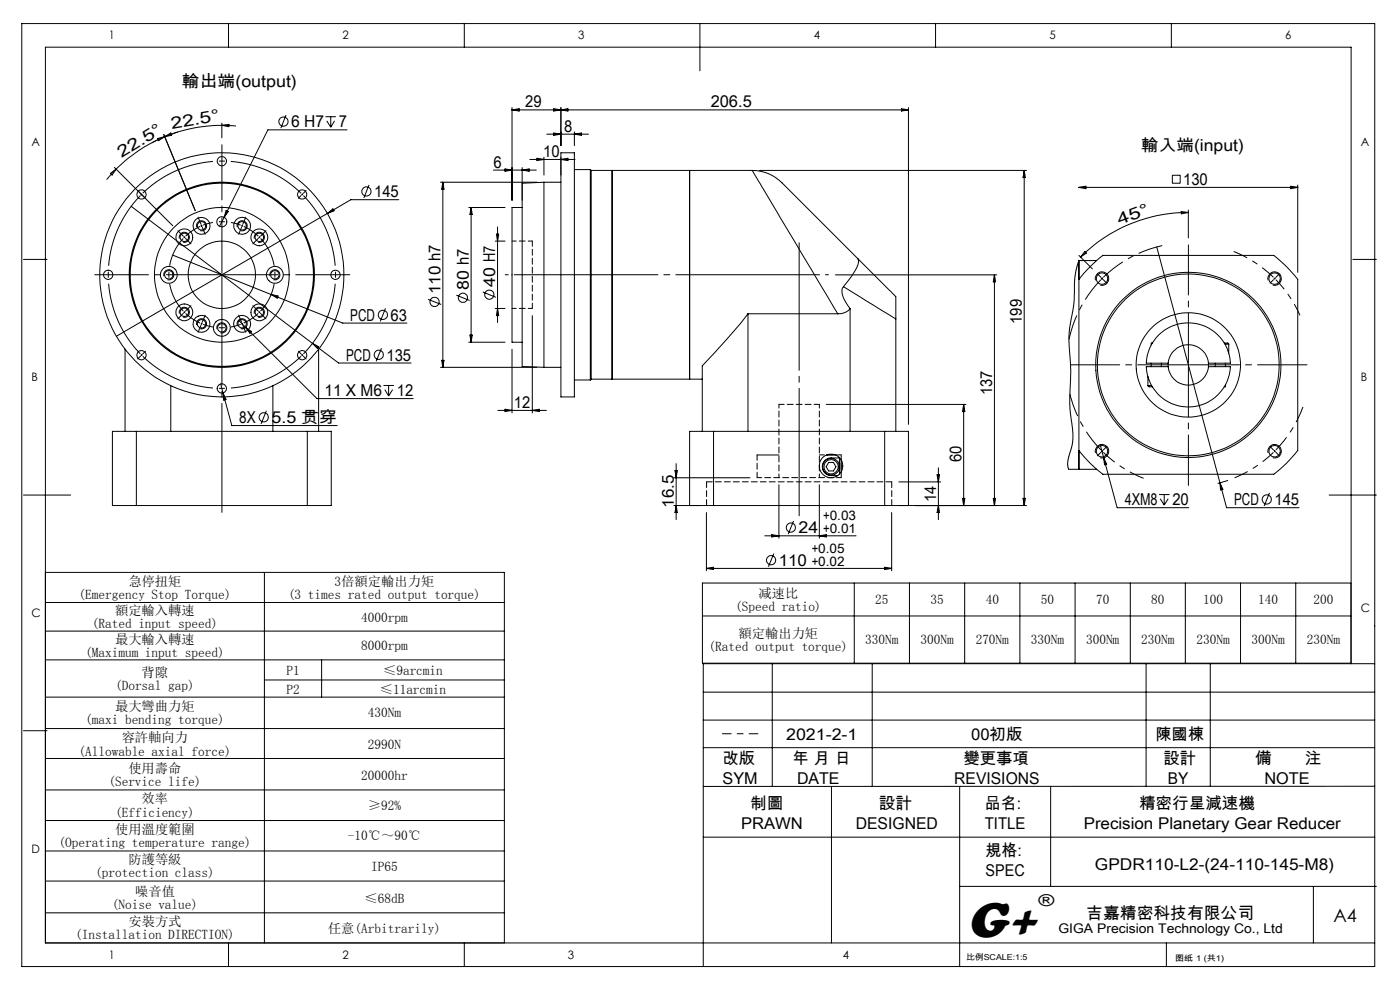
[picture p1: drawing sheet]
<svg xmlns="http://www.w3.org/2000/svg" width="297mm" height="210mm" viewBox="0 0 297 210" stroke-linecap="round" stroke-linejoin="round" font-family="sans-serif">
<g fill="none" stroke="#000" stroke-width=".21">
<path d="M4.6 5h287v200h-287zM48.5 5v5M98.5 5v5M148.5 5v10M198.5 5v5M248.5 5v5M23.4 36.8l1.2-.9-.8 1.2zM24.3 35.5l12.4 12.4M24.6 35.9l-2 2.2M33.4 29.4l1.5-.4-1.2 .8zM34.7 28.5l6.7 16.2M34.9 29l-2.7 1.3"/>
<path d="M34.9 29a32.1 32.1 0 0 0-10.3 6.9M34.9 29l1.3-.8 .2 .5zM37.7 28l-2.8 1M47.1 26.6a31.9 31.9 0 0 0-12.2 2.4M47.1 26.6l3 .1M47.1 26.1v3.1M47.1 26.6l1.5-.2-.1 .5zM60.7 24.4l-1.1 2.8M69 24.8h2.3M69.3 25.6l.9 1.4M70.2 24.8v2.2M71 25.6l-.8 1.4"/>
<path d="M73.6 27.5h-16.8l-9.2 18.6M78.3 39.2l-1.1 2.8M93.5 38.7h20.4M93.9 38.7v39.2M93.9 38.7l.3 1.4h-.5zM104.7 36.1h9.1M107.1 35.8l1.5 .3-1.5 .2zM108.6 22.8v19.7M108.6 23.3h84.1M108.6 23.3l1.5-.2v.5zM110.8 35.6v6.9M110.8 36.1l1.5-.3v.5z"/>
<path d="M112.4 33.8h9.6M113.9 33.6l1.5 .2-1.5 .3zM115.4 33.3v3.8M115.4 38.7v39.2M115.4 38.7l-4.6 .2v38.8l4.6 .2M115.4 38.7h3.6M116 28.5h8.8M117.5 23.1l1.5 .2-1.5 .3zM117.5 28.2l1.5 .3-1.5 .2zM119 22.8v8.1M119 33.3v3.8M119 33.8l1.5-.2v.5z"/>
<path d="M119 23.3l1.5-.2v.5zM119 32.4h2.8v51.8h-2.8zM121.8 28v2.9M121.8 28.5l1.5-.3v.5zM121.8 36h3.4M125.2 36v44.6M125.2 36l.2 .2M125.4 36.2v44.2M125.4 36.2h34.2M129.9 36.2v44.2M146.3 36.2v44.2zM159.6 36.2l18.1 30.4"/>
<path d="M159.6 36.2a10.7 10.7 0 0 1 7.7 4l14.7 14.6M161.1 36.2h56.7M191.2 23.1l1.5 .2-1.5 .3zM192.7 22.8v67.2M217.3 36.2v71M217.3 36.2l.2 1.5h-.5zM228.9 39.7h46.4M228.9 39.7l1.5-.2v.5zM248.7 37.2h1.7v1.7h-1.7zM273.8 39.5l1.5 .2-1.5 .3zM275.3 39.3v18.5M5 55h5"/>
<path d="M27.8 43.8l38.5 29M29.9 41.1l.1 .1M30 41.2l-.1 .2M30 41.2l.1 .2M30.1 41.1l-.1 .1M34.8 58.6a1.08 1.08 0 0 1 .9-1.4 1.08 1.08 0 0 1 1.2 1.2 1.08 1.08 0 0 1-1.4 .9M36.6 54.1l36.1 14.4h13.6M38.1 50.6a1.07 1.07 0 0 1 .9-1.3 1.07 1.07 0 0 1 1.2 1.1 1.07 1.07 0 0 1-1.4 1M41.7 48.2a1.05 1.05 0 0 1 1-1.3 1.05 1.05 0 0 1 1.1 1.1 1.05 1.05 0 0 1-1.3 .9M42.7 47.7l.1 .4M42.9 47.8l-.3 .2M47.6 46.1l-1 1.9"/>
<path d="M48 44.6l.4 .3-.8 1.2zM50.3 48.2a1.05 1.05 0 0 1 1-1.3 1.05 1.05 0 0 1 1.1 1.1 1.05 1.05 0 0 1-1.3 .9M54 50.6a1.07 1.07 0 0 1 .9-1.3 1.07 1.07 0 0 1 1.2 1.1 1.07 1.07 0 0 1-1.3 1M57.3 58.6a1.07 1.07 0 0 1 .9-1.4 1.07 1.07 0 0 1 1.2 1.2 1.07 1.07 0 0 1-1.4 .9M69.4 45.3l-44.7 26M69.4 45.3l1.2-1 .3 .4zM84.6 42.4h-10.2l-5 2.9M99.4 44h7.7M99.9 44v28.6M99.9 44l.3 1.5h-.5zM105.1 51.1h2M105.3 49.7h.5l-.2 1.4z"/>
<path d="M105.6 48.1v20.3M110.8 44h-2.2v28.6h2.2M177.2 58.3h34.3M182 54.8a1.88 1.88 0 0 1-.3 2.1l-1.1 1.8-1.7 2.1M182 54.8l7.6 7.7a1.09 1.09 0 0 1 .4 1.4v3.8M211 58.3v48.9M211 58.3l.2 1.5h-.5zM228.9 54.2l2.8 2.8M228.9 55.3v4M228.9 59.3a28.8 28.8 0 0 1 5.1-5.1h36.2a28.8 28.8 0 0 1 5.1 5.1v36.3a27.2 27.2 0 0 1-5.1 5h-36.2a27.2 27.2 0 0 1-5.1-5M228.9 55.3h3.8M228.9 59.3v36.3"/>
<path d="M228.9 55.3l-.6 1.9-.3 1.5-.2 5.7-.9 4.9-.1 1.9 .4 7-.3 7.8 .6 5 .1 2.3-.2 1.2-.8 2.8-.1 1.3 .2 .9h6M230.2 53.3l.3 .4-1.3 .8zM232.4 59.5a1.44 1.44 0 0 1 1.3-1.8 1.44 1.44 0 0 1 1.5 1.6 1.44 1.44 0 0 1-1.8 1.2M233.6 59l.2 .1M233.8 59.1l-.2 .1M233.8 59.1l.1 .1M233.9 59l-.1 .1M245.4 52.4l13.4 50M250.6 44.9l1.5 .2-1.5 .3zM252.1 45.1a32.2 32.2 0 0 0-22.9 9.4M252.1 44.5v6M269 59.5a1.44 1.44 0 0 1 1.3-1.8 1.44 1.44 0 0 1 1.5 1.6 1.44 1.44 0 0 1-1.8 1.2"/>
<path d="M287 55h5M26.5 74.1v17.4M38.1 66.5a1.07 1.07 0 0 1 .9-1.3 1.07 1.07 0 0 1 1.2 1.2 1.07 1.07 0 0 1-1.4 .9M41.7 69a1.06 1.06 0 0 1 1-1.3 1.06 1.06 0 0 1 1.1 1.1 1.06 1.06 0 0 1-1.3 .9M46 69.8a1.06 1.06 0 0 1 1-1.3 1.06 1.06 0 0 1 1.1 1.2 1.06 1.06 0 0 1-1.3 .9M50.3 69a1.06 1.06 0 0 1 1-1.3 1.06 1.06 0 0 1 1.1 1.1 1.06 1.06 0 0 1-1.3 .9M50.6 67.9l1.5 1.6M52.1 69.5l15.1 15.1h20.5M52.1 69.5l1.3 .8-.4 .4zM54 66.5a1.07 1.07 0 0 1 .9-1.3 1.07 1.07 0 0 1 1.2 1.2 1.07 1.07 0 0 1-1.3 .9M57.5 62.5l1.5 .3-.2 .4zM66.3 72.8l5.5 4.2h15.4"/>
<path d="M66.3 72.8l1.3 .7-.3 .4zM67.6 74.1v17.4M80.9 73.9l-1.1 2.8M81.8 65.4l-1.1 2.8M90.8 63.5l2.8 1.1M93.5 77.9h20.4M93.7 76.4h.5l-.3 1.5zM96.8 62.6l2.8 1.1M99.4 72.6h7.7M99.7 71.1h.5l-.3 1.5zM102.4 61.9l2.8 1.2M105.1 65.4h2"/>
<path d="M105.6 65.4l.2 1.5h-.5zM108.6 74.1v13.5M112.9 66.9v20.7M115.4 77.9h3.6M158.7 66.6l-4.6 5.5-5.1 5.5v13.9M158.7 66.6h19M158.7 66.6v24.9M178.9 60.8a2.3 2.3 0 0 0 .2 2.7l1.2 2M178.9 60.8l11.1 6.9M180.3 65.5a3.2 3.2 0 0 1-2.6 1.1M180.3 65.5v26M190 67.7v23.8"/>
<path d="M243.5 79.9v1.9M244.2 77v.8M244.5 72.8h-.3v.4M246.4 77v.8M247.8 77.8a4.3 4.3 0 0 0 4.3 3.9 4.3 4.3 0 0 0 4.3-3.9M247.8 77.8h-4.6a8.9 8.9 0 0 0 8.9 8.5 8.9 8.9 0 0 0 8.9-8.5h-4.6M247.8 77h-4.6a8.9 8.9 0 0 1 8.9-8.5 8.9 8.9 0 0 1 8.9 8.5h-4.6M247.8 77a4.3 4.3 0 0 1 4.3-3.9 4.3 4.3 0 0 1 4.3 3.9M247.8 77v.8M256.4 77v.8M257.8 77v.8M259.7 72.8h.8l.2 .2"/>
<path d="M259.9 73h.8M260 77v.8M260.7 73v1.9M28.9 91.5h-5.1v15.7h5.1M28.9 91.5h36.3M28.9 91.5v15.7M36.2 81.8v9.7M46.8 81.4l.5 2M47.3 83.4l1.9 6.9h22.3M47.3 83.4l.6 1.3-.5 .2zM56.5 87.1l-1.1 2.8M57.9 81.8v9.7"/>
<path d="M65.2 91.5h5.1v15.7h-5.1M65.2 91.5v15.7M81.4 81.8h2.2M81.6 82.6l.8 1.4M82.4 81.8v2.2M83.3 82.6l-.9 1.4M105.6 87.1h10.3M107.1 86.8l1.5 .3-1.5 .2zM112.9 87.1l1.5-.3v.5zM121.8 80.6h3.4M125.4 80.4h23.6M125.4 80.4l-.2 .2"/>
<path d="M143.2 99.8h.5l-.3 1.5zM143.4 98.3v11.9M151.4 91.5h-5.1v15.7h5.1M151.4 91.5v15.7M151.4 91.5h36.3M160.6 96.5h4.6M175.3 85.8h29.6M175.4 96.5h1.8M175.6 96.4v.1M175.8 98.1h1l.5 .9-.5 .9h-1l-.5-.9zM178.4 97.5v2.6M187.7 91.5h5v15.7h-5"/>
<path d="M187.7 91.5v15.7M199.1 99.2v11M204.4 85.8v21.4M204.4 85.8l.3 1.5h-.5zM228.9 95.6v3.9zM232.4 96.1a1.44 1.44 0 0 1 1.3-1.8 1.44 1.44 0 0 1 1.5 1.6 1.44 1.44 0 0 1-1.8 1.2M233.4 94.3l.7 2.8M234.1 97.1l2.9 10.6h15.2M234.1 97.1l.7 1.4-.5 .1zM243.5 81.8l.2 .2h.8M243.5 81.8h.8M260 81.7v.3h-.3"/>
<path d="M269 96.1a1.44 1.44 0 0 1 1.3-1.8 1.44 1.44 0 0 1 1.5 1.6 1.44 1.44 0 0 1-1.8 1.2M5 105h10M28.9 107.2h36.3M142.9 107.2h5.5M142.9 101.3h16.2M143.4 107.2l.3 1.5h-.5zM149.9 108.7v12.4M151.4 107.2h36.3M162.2 113.7h19.4M163.7 113.4l1.5 .3-1.5 .2zM164.1 117.4l-1.1 2.8M165.2 102.8v11.4"/>
<path d="M168.3 110.5l-1.1 2.8M173.8 102.8v11.4M173.8 113.7l1.5-.3v.5zM178.1 100.6v-3.5h-.5a4.6 4.6 0 0 0-2.5 .5 1.93 1.93 0 0 0-.4 2.3 1.93 1.93 0 0 0 2.2 1h.8M189.2 108.7v12.4M190.7 107.2h27.1M190.7 102.2h8.9M198.8 100.7h.5l-.2 1.5zM199.1 107.2l.2 1.5h-.5zM204.2 105.7h.5l-.3 1.5zM210.7 105.7h.5l-.2 1.5zM217 105.7h.5l-.2 1.5z"/>
<path d="M245.9 104.9h2.2M246.1 105.8l.9 1.3M247 104.9v2.2M247.8 105.8l-.8 1.3M258.8 102.4l1.4 5.3h15.4M258.8 102.4l.6 1.4-.5 .1zM260.5 101.9l-2.2 .6M269.3 104.6l-1.1 2.7M282 105h10M9.6 121.4h97.4v78.6M9.6 127.8h97.4M9.6 133.9h97.4"/>
<path d="M9.6 140h97.4M56.1 121.4v78.6M68.2 140v7.9M149 123.7h137.6v17h-137.6zM149 130.7h137.6M149.9 120.6h39.3M149.9 120.6l1.5-.3v.5zM181.2 123.7v17M187.7 120.3l1.5 .3-1.5 .2zM192.9 123.7v17M204.6 123.7v17M216.4 123.7v17"/>
<path d="M228.1 123.7v17M239.8 123.7v17M251.5 123.7v17M263.2 123.7v17M274.9 123.7v17M5 155h5M9.6 147.9h97.4M9.6 154.5h97.4M56.1 144.2h50.9M149.2 152.7h142.4M149.2 146.8h142.4M149.2 158.6h142.4"/>
<path d="M163.8 140.8v26M185 140.8v26M243.1 140.8v26M256.8 140.8v26M286.6 140.8v-130.8h-277v190h282M291.6 140.8h-142.4v64.2M9.6 160.9h97.4M9.6 167.6h97.4M9.6 174.1h97.4M149.2 177.6h142.4M176.4 166.8v33.2M203.6 166.8v38.2"/>
<path d="M222.9 166.8v21.2M291.6 166.8h-142.4M9.6 180.5h97.4M9.6 186.9h97.4M9.6 193.6h97.4M203.6 188h88.4M278.6 188v12M48.5 200v5M98.5 200v5M247.4 200v5"/>
<circle cx="47.1" cy="34.2" r=".98"/>
<circle cx="60.1" cy="25.8" r=".98"/>
<circle cx="23" cy="58.3" r=".99"/>
<circle cx="30" cy="41.3" r=".97"/>
<circle cx="35.8" cy="58.3" r=".89"/>
<circle cx="35.8" cy="58.3" r="1.79"/>
<circle cx="39.1" cy="50.3" r="1.79"/>
<circle cx="39.1" cy="50.3" r=".89"/>
<circle cx="42.7" cy="47.9" r=".89"/>
<circle cx="42.8" cy="47.9" r="1.78"/>
<circle cx="47" cy="47.1" r="1.08"/>
<circle cx="47" cy="58.3" r="19.5"/>
<circle cx="47.1" cy="58.3" r="14.3"/>
<circle cx="47.1" cy="58.3" r="7.2"/>
<circle cx="47.1" cy="58.3" r="25.9"/>
<circle cx="47.1" cy="58.3" r="19.6"/>
<circle cx="51.4" cy="47.9" r=".89"/>
<circle cx="51.4" cy="47.9" r="1.78"/>
<circle cx="55" cy="50.4" r="1.78"/>
<circle cx="55" cy="50.3" r=".89"/>
<circle cx="58.3" cy="58.3" r=".89"/>
<circle cx="58.3" cy="58.3" r="1.78"/>
<circle cx="64.1" cy="41.2" r=".99"/>
<circle cx="71.2" cy="58.3" r="1"/>
<circle cx="77.7" cy="40.6" r=".98"/>
<circle cx="233.8" cy="59.1" r="1.21"/>
<circle cx="270.4" cy="59.1" r="1.21"/>
<circle cx="30" cy="75.3" r=".99"/>
<circle cx="39.1" cy="66.3" r=".87"/>
<circle cx="39.1" cy="66.2" r="1.77"/>
<circle cx="42.8" cy="68.7" r=".89"/>
<circle cx="42.8" cy="68.7" r="1.77"/>
<circle cx="47.1" cy="69.5" r=".89"/>
<circle cx="47.1" cy="69.5" r="1.78"/>
<circle cx="51.4" cy="68.7" r="1.79"/>
<circle cx="51.4" cy="68.7" r=".89"/>
<circle cx="55" cy="66.3" r=".87"/>
<circle cx="55" cy="66.2" r="1.79"/>
<circle cx="64.1" cy="75.3" r=".99"/>
<circle cx="80.3" cy="75.3" r=".97"/>
<circle cx="81.2" cy="66.8" r=".98"/>
<circle cx="92.2" cy="64" r=".98"/>
<circle cx="98.2" cy="63.2" r=".98"/>
<circle cx="103.8" cy="62.5" r=".98"/>
<circle cx="252.1" cy="77.4" r="19.6"/>
<circle cx="252.1" cy="77.4" r="11.1"/>
<circle cx="252.1" cy="77.4" r="19.3"/>
<circle cx="47.1" cy="82.4" r=".98"/>
<circle cx="56" cy="88.5" r=".98"/>
<circle cx="176.3" cy="98.8" r="2.5"/>
<circle cx="176.3" cy="99" r="1.79"/>
<circle cx="176.3" cy="99" r="1.52"/>
<circle cx="233.8" cy="95.7" r="1.21"/>
<circle cx="270.4" cy="95.7" r="1.21"/>
<circle cx="163.6" cy="118.8" r=".98"/>
<circle cx="167.8" cy="111.9" r=".97"/>
<circle cx="268.7" cy="105.9" r=".97"/>
</g>
<g fill="none" stroke="#000" stroke-width=".21" stroke-dasharray="30.5 1.3 1.3 1.3" stroke-linecap="butt">
<path d="M39.1 50.3l-.1 .1M39.1 50.3l.1-.1M42.4 48l-1.6 .9-1.4 1.2M51.4 47.9l-.2-.1M51.4 47.9l.1 .1M54.8 50.1l-1.5-1.2-1.6-.9M55 50.3l-.1-.1M55 50.3l.2 .1M64.1 41.2l-.1-.1M64.1 41.2l.1 .2M270.4 59.1l-.1-.1M270.4 59.1l.1 .1"/>
<path d="M30 75.3l.2 .1M30 75.3l-.1-.1M39.1 66.2l.1 .2M39.1 66.2l-.1-.1M39.4 66.5l1.4 1.1 1.6 .9M42.8 68.7h.1M42.8 68.7l-.2-.1M51.4 68.7l.1-.1M51.4 68.7h-.2M51.7 68.5l1.6-.9 1.5-1.1M55 66.2l.2-.1M55 66.2l-.1 .2"/>
<path d="M64.1 75.3l.1-.1M64.1 75.3l-.1 .1M233.8 95.7l.1 .1M233.8 95.7l-.1-.1M270.4 95.7l.1-.1M270.4 95.7l-.1 .1"/>
</g>
<path d="M38.9 50.6a11.2 11.2 0 0 0 0 15.4M55.3 66a11.2 11.2 0 0 0 0-15.4" fill="none" stroke="#000" stroke-width=".21" stroke-dasharray="30.5 1.3 1.3 1.3" stroke-dashoffset="23.9" stroke-linecap="butt"/>
<path d="M51 47.8a11.2 11.2 0 0 0-7.9 0M43.1 68.8a11.2 11.2 0 0 0 8 0" fill="none" stroke="#000" stroke-width=".21" stroke-dasharray="30.5 1.3 1.3 1.3" stroke-dashoffset="28.3" stroke-linecap="butt"/>
<path d="M29.8 41.5a24.1 24.1 0 0 0 0 33.6M63.9 41a24.1 24.1 0 0 0-33.6 0M30.3 75.6a24.1 24.1 0 0 0 33.6 0M64.4 75.1a24.1 24.1 0 0 0 0-33.6" fill="none" stroke="#000" stroke-width=".21" stroke-dasharray="30.5 1.3 1.3 1.3" stroke-dashoffset="13.8" stroke-linecap="butt"/>
<path d="M234.1 58.8a25.9 25.9 0 0 1 12.5-6.7" fill="none" stroke="#000" stroke-width=".21" stroke-dasharray="30.5 1.3 1.3 1.3" stroke-dashoffset="25.2" stroke-linecap="butt"/>
<path d="M270.2 58.8a25.9 25.9 0 0 0-8.5-5.5M234.1 95.9a25.9 25.9 0 0 0 8.5 5.6" fill="none" stroke="#000" stroke-width=".21" stroke-dasharray="30.5 1.3 1.3 1.3" stroke-dashoffset="27.3" stroke-linecap="butt"/>
<path d="M270.7 59.3a25.9 25.9 0 0 1 5.1 7.6" fill="none" stroke="#000" stroke-width=".21" stroke-dasharray="30.5 1.3 1.3 1.3" stroke-dashoffset="27.8" stroke-linecap="butt"/>
<path d="M270.7 95.4a25.9 25.9 0 0 0 5.7-9.1" fill="none" stroke="#000" stroke-width=".21" stroke-dasharray="30.5 1.3 1.3 1.3" stroke-dashoffset="27" stroke-linecap="butt"/>
<path d="M270.2 95.9a25.9 25.9 0 0 1-8.3 5.4" fill="none" stroke="#000" stroke-width=".21" stroke-dasharray="30.5 1.3 1.3 1.3" stroke-dashoffset="27.4" stroke-linecap="butt"/>
<path d="M233.6 59.3a25.8 25.8 0 0 0-6.8 12.7" fill="none" stroke="#000" stroke-width=".21" stroke-dasharray="30.5 1.3 1.3 1.3" stroke-dashoffset="25.1" stroke-linecap="butt"/>
<path d="M227 83.6a25.8 25.8 0 0 0 6.6 11.8" fill="none" stroke="#000" stroke-width=".21" stroke-dasharray="30.5 1.3 1.3 1.3" stroke-dashoffset="25.5" stroke-linecap="butt"/>
<path d="M169.5 109.4v-57.9" fill="none" stroke="#000" stroke-width=".21" stroke-dasharray="30.5 1.3 1.3 1.3" stroke-dashoffset="3.4"/>
<path d="M175.7 58.3h-68.5" fill="none" stroke="#000" stroke-width=".21" stroke-dasharray="30.5 1.3 1.3 1.3" stroke-dashoffset="-1.9"/>
<path d="M153.3 155.6h7.5" fill="none" stroke="#000" stroke-width=".21" stroke-dasharray="30.5 1.3 1.3 1.3" stroke-dashoffset="28.6"/>
<path d="M112.9 51.1v14.3M165.2 85.8h8.6M178.5 96.5h-4.7" fill="none" stroke="#000" stroke-width=".21" stroke-dasharray="1.3 .6" stroke-dashoffset=".2"/>
<path d="M178.5 96.5v4.8M160.6 101.3v-4.8" fill="none" stroke="#000" stroke-width=".21" stroke-dasharray="1.3 .6" stroke-dashoffset=".1"/>
<path d="M160.6 101.3h17.9" fill="none" stroke="#000" stroke-width=".21" stroke-dasharray="1.3 .6" stroke-dashoffset=".3"/>
<path d="M165.2 85.8v15.5M173.8 101.3v-15.5" fill="none" stroke="#000" stroke-width=".21" stroke-dasharray="1.3 .6" stroke-dashoffset=".5"/>
<path d="M149.9 102.2v5M149.9 102.2h39.3M189.2 107.2v-5" fill="none" stroke="#000" stroke-width=".21" stroke-dasharray="1.3 .6"/>
<path d="M112.9 51.1h-4.3M108.6 65.4h4.3" fill="none" stroke="#000" stroke-width=".21" stroke-dasharray="1.3 .6" stroke-dashoffset=".4"/>
<g fill="none" stroke="#000" stroke-width=".21" stroke-dasharray="30.5 1.3 1.3 1.3">
<path d="M29.8 41l-.6-.6M30.3 41.5l.6 .6M38.9 50.1l-1.2-1.2M39.1 50.3l-.1-.1M39.1 50.3l.1 .1M39.4 50.6l1.1 1.1M42.6 47.6l-.6-1.5M42.9 48.2l.6 1.5M47.1 58.3v-.2M47.1 58.3h-.2M47.1 58.3v.2M47.1 58.3h.2"/>
<path d="M51.2 48.2l-.6 1.5M51.4 47.9l.1-.2M51.4 47.9l-.1 .1M51.5 47.6l.6-1.5M54.8 50.6l-1.2 1.1M55 50.3l.2-.1M55 50.3l-.1 .1M55.3 50.1l1.1-1.2M63.9 41.5l-.6 .6M64.1 41.2l.1-.1M64.1 41.2l-.1 .2M64.4 41l.5-.6"/>
<path d="M233.5 58.8l-.7-.7M234.1 59.3l.7 .8M270.2 59.3l-.8 .8M270.4 59.1l.1-.1M270.4 59.1l-.1 .1M270.7 58.8l.7-.7M29.8 75.6l-.6 .5M30 75.3l-.1 .1M30 75.3l.2-.1M30.3 75.1l.6-.6M38.9 66.5l-1.2 1.1M39.1 66.2l-.1 .2"/>
<path d="M39.1 66.2l.1-.1M39.4 66l1.1-1.2M42.6 69l-.6 1.5M42.8 68.7l-.1 .1M42.8 68.7v-.2M42.9 68.3l.6-1.4M51.2 68.3l-.6-1.4M51.4 68.7l.1 .1M51.4 68.7l-.1-.2M51.5 69l.6 1.5M54.8 66l-1.2-1.2M55 66.2l.2 .2"/>
<path d="M55 66.2l-.1-.1M55.3 66.5l1.1 1.1M63.9 75.1l-.6-.6M64.1 75.3l.1 .1M64.1 75.3l-.1-.1M64.4 75.6l.5 .5M252.1 77.4v-.2M252.1 77.4h-.2M252.1 77.4v.2M252.1 77.4h.2M233.5 95.9l-.7 .8M233.8 95.7l-.1 .1"/>
<path d="M233.8 95.7l.1-.1M234.1 95.4l.7-.7M270.2 95.4l-.8-.7M270.4 95.7l.1 .1M270.4 95.7l-.1-.1M270.7 95.9l.7 .8"/>
</g>
<path d="M47.1 57.9v-27.2" fill="none" stroke="#000" stroke-width=".21" stroke-dasharray="30.5 1.3 1.3 1.3" stroke-dashoffset="18.8"/>
<path d="M46.7 58.3h-26.6" fill="none" stroke="#000" stroke-width=".21" stroke-dasharray="30.5 1.3 1.3 1.3" stroke-dashoffset="19.1"/>
<path d="M47.1 58.6v50.1" fill="none" stroke="#000" stroke-width=".21" stroke-dasharray="30.5 1.3 1.3 1.3" stroke-dashoffset="7.4"/>
<path d="M47.4 58.3h26.8" fill="none" stroke="#000" stroke-width=".21" stroke-dasharray="30.5 1.3 1.3 1.3" stroke-dashoffset="19"/>
<path d="M252.1 77v-25.1M252.1 77.7v25.3" fill="none" stroke="#000" stroke-width=".21" stroke-dasharray="30.5 1.3 1.3 1.3" stroke-dashoffset="19.8"/>
<path d="M251.8 77.4h-24.7" fill="none" stroke="#000" stroke-width=".21" stroke-dasharray="30.5 1.3 1.3 1.3" stroke-dashoffset="20.1"/>
<path d="M252.5 77.4h24.8" fill="none" stroke="#000" stroke-width=".21" stroke-dasharray="30.5 1.3 1.3 1.3" stroke-dashoffset="20"/>
<text font-size="11" x="205.1" y="198.7">G+</text>
<text font-size="3.9" x="282.9" y="195.5">A4</text>
<g font-size="3.5">
<text x="38.6" y="18.4">輸出端(output)</text>
<text x="111.4" y="22.8">29</text>
<text x="150.8" y="22.8">206.5</text>
<text x="36.4" y="27.4" transform="rotate(-10 36.4 27.4)">22.5°</text>
<text x="61.8" y="27">6 H7</text>
<text x="71.9" y="27">7</text>
<text x="119.7" y="28">8</text>
<text x="25.8" y="33.6" transform="rotate(-32 25.8 33.6)">22.5°</text>
<text x="104.7" y="35.6">6</text>
<text x="115.3" y="33.3">10</text>
<text x="242.1" y="31.9">輸入端(input)</text>
<text x="79.4" y="41.9">145</text>
<text x="251" y="39.3">130</text>
<text x="237.5" y="47.8" transform="rotate(-20 237.5 47.8)">4 5 °</text>
<text x="93.5" y="62.4" transform="rotate(-90 93.5 62.4)">110 h7</text>
<text x="99.5" y="61.5" transform="rotate(-90 99.5 61.5)">80 h7</text>
<text x="105.1" y="60.9" transform="rotate(-90 105.1 60.9)">40 H7</text>
<text x="74.3" y="68">PCD</text>
<text x="82.9" y="68">63</text>
<text x="216.8" y="68.7" transform="rotate(-90 216.8 68.7)">199</text>
<text x="73.4" y="76.5">PCD</text>
<text x="82" y="76.5">135</text>
<text x="210.5" y="83.9" transform="rotate(-90 210.5 83.9)">137</text>
<text x="50.8" y="89.8">8X</text>
<text x="57.6" y="89.8">5.5 贯穿</text>
<text x="68.8" y="84">11 X M6</text>
<text x="84.2" y="84">12</text>
<text x="109" y="86.6">12</text>
<text x="204" y="98.1" transform="rotate(-90 204 98.1)">60</text>
<text x="143" y="107.7" transform="rotate(-90 143 107.7)">16.5</text>
<text x="198.6" y="106.4" transform="rotate(-90 198.6 106.4)">14</text>
<text x="238.6" y="107.2">4XM8</text>
<text x="248.7" y="107.2">20</text>
<text x="261.8" y="107.2">PCD</text>
<text x="270.4" y="107.2">145</text>
<text x="169.4" y="113.2">24</text>
<text x="165.2" y="120.1">110</text>
<text x="220.3" y="192.2">®</text>
<text x="230.5" y="194.8">吉嘉精密科技有限公司</text>
</g>
<g font-size="3.4">
<text x="153.3" y="162">改版</text>
<text x="166.8" y="157.1">2021-2-1</text>
<text x="168.1" y="162">年 月 日</text>
<text x="204.4" y="162">變更事項</text>
<text x="206" y="157.1">00初版</text>
<text x="245.1" y="157.1">陳國棟</text>
<text x="246.8" y="162">設計</text>
<text x="266.3" y="162">備</text>
<text x="276.8" y="162">注</text>
<text x="153.3" y="166.3">SYM</text>
<text x="169.1" y="166.3">DATE</text>
<text x="202.4" y="166.3">REVISIONS</text>
<text x="247.7" y="166.3">BY</text>
<text x="268.2" y="166.3">NOTE</text>
<text x="159.2" y="171.6">制圖</text>
<text x="186.5" y="171.6">設計</text>
<text x="208.9" y="171.6">品名:</text>
<text x="241.6" y="171.6">精密行星減速機</text>
<text x="157.2" y="175.9">PRAWN</text>
<text x="181.5" y="175.9">DESIGNED</text>
<text x="208.9" y="175.9">TITLE</text>
<text x="229.9" y="175.9">Precision Planetary Gear Reducer</text>
<text x="209.1" y="181.6">規格:</text>
<text x="209.1" y="185.9">SPEC</text>
<text x="232.3" y="184.6">GPDR110-L2-(24-110-145-M8)</text>
</g>
<g font-size="2.8">
<text x="174.6" y="110.4">+0.03</text>
<text x="174.6" y="113.2">+0.01</text>
<text x="172.2" y="117.3">+0.05</text>
<text x="27.2" y="124.2">急停扭矩</text>
<text x="71" y="124.2">3倍額定輸出力矩</text>
<text x="172.2" y="120.1">+0.02</text>
<text x="16.7" y="127">(Emergency Stop Torque)</text>
<text x="24.4" y="130.4">額定輸入轉速</text>
<text x="61.1" y="127">(3 times rated output torque)</text>
<text x="76.6" y="131.8">4000rpm</text>
<text x="156" y="129.6">(Speed ratio)</text>
<text x="160.9" y="126.8">减速比</text>
<text x="185.7" y="128.2">25</text>
<text x="197.4" y="128.2">35</text>
<text x="209.1" y="128.2">40</text>
<text x="220.8" y="128.2">50</text>
<text x="232.5" y="128.2">70</text>
<text x="244.2" y="128.2">80</text>
<text x="255.2" y="128.2">100</text>
<text x="266.9" y="128.2">140</text>
<text x="278.6" y="128.2">200</text>
<text x="19.5" y="133.3">(Rated input speed)</text>
<text x="24.4" y="136.5">最大輸入轉速</text>
<text x="76.6" y="137.9">8000rpm</text>
<text x="156.7" y="135.3">額定輸出力矩</text>
<text x="183.6" y="136.7">330Nm</text>
<text x="195.3" y="136.7">300Nm</text>
<text x="207" y="136.7">270Nm</text>
<text x="218.7" y="136.7">330Nm</text>
<text x="230.4" y="136.7">300Nm</text>
<text x="242.1" y="136.7">230Nm</text>
<text x="253.8" y="136.7">230Nm</text>
<text x="265.5" y="136.7">300Nm</text>
<text x="277.2" y="136.7">230Nm</text>
<text x="18.1" y="139.3">(Maximum input speed)</text>
<text x="30.1" y="143.5">背隙</text>
<text x="60.8" y="143.1">P1</text>
<text x="81.3" y="143.1">≤9arcmin</text>
<text x="150.3" y="138.1">(Rated output torque)</text>
<text x="24.4" y="146.3">(Dorsal gap)</text>
<text x="60.8" y="147.2">P2</text>
<text x="80.6" y="147.2">≤11arcmin</text>
<text x="18.1" y="153.6">(maxi bending torque)</text>
<text x="24.4" y="150.8">最大彎曲力矩</text>
<text x="78" y="152.2">430Nm</text>
<text x="16.6" y="160.3">(Allowable axial force)</text>
<text x="25.8" y="157.5">容許軸向力</text>
<text x="78" y="158.9">2990N</text>
<text x="23" y="166.8">(Service life)</text>
<text x="27.2" y="164">使用壽命</text>
<text x="76.6" y="165.4">20000hr</text>
<text x="24.4" y="173.2">(Efficiency)</text>
<text x="30" y="170.4">效率</text>
<text x="78" y="171.8">≥92%</text>
<text x="12.4" y="179.7">(Operating temperature range)</text>
<text x="24.4" y="176.9">使用溫度範圍</text>
<text x="73.8" y="178.3">-10℃～90℃</text>
<text x="27.2" y="183.3">防護等級</text>
<text x="78.7" y="184.7">IP65</text>
<text x="20.2" y="186.1">(protection class)</text>
<text x="28.7" y="190">噪音值</text>
<text x="77.3" y="191.4">≤68dB</text>
<text x="23.7" y="192.9">(Noise value)</text>
<text x="27.2" y="196.4">安裝方式</text>
<text x="69.6" y="197.8">任意(Arbitrarily)</text>
<text x="224.5" y="197.8">GIGA Precision Technology Co., Ltd</text>
<text x="16" y="199.2">(Installation DIRECTION)</text>
</g>
<g font-size="2.5">
<text x="23.1" y="8.4">1</text>
<text x="72.7" y="8.4">2</text>
<text x="122.7" y="8.4">3</text>
<text x="172.7" y="8.4">4</text>
<text x="222.7" y="8.4">5</text>
<text x="272.7" y="8.4">6</text>
<text x="6.7" y="30.9">A</text>
<text x="288.7" y="30.9">A</text>
<text x="6.7" y="80.9">B</text>
<text x="288.7" y="80.9">B</text>
<text x="6.7" y="130.9">C</text>
<text x="288.7" y="129.9">C</text>
<text x="6.7" y="180.9">D</text>
<text x="23.1" y="203.4">1</text>
<text x="72.7" y="203.4">2</text>
<text x="120.5" y="203.4">3</text>
<text x="178.8" y="203.4">4</text>
</g>
<g font-size="1.7">
<text x="204.9" y="203.7">比例SCALE:1:5</text>
<text x="249.3" y="203.8">图纸 1 (共1)</text>
</g>
</svg>
